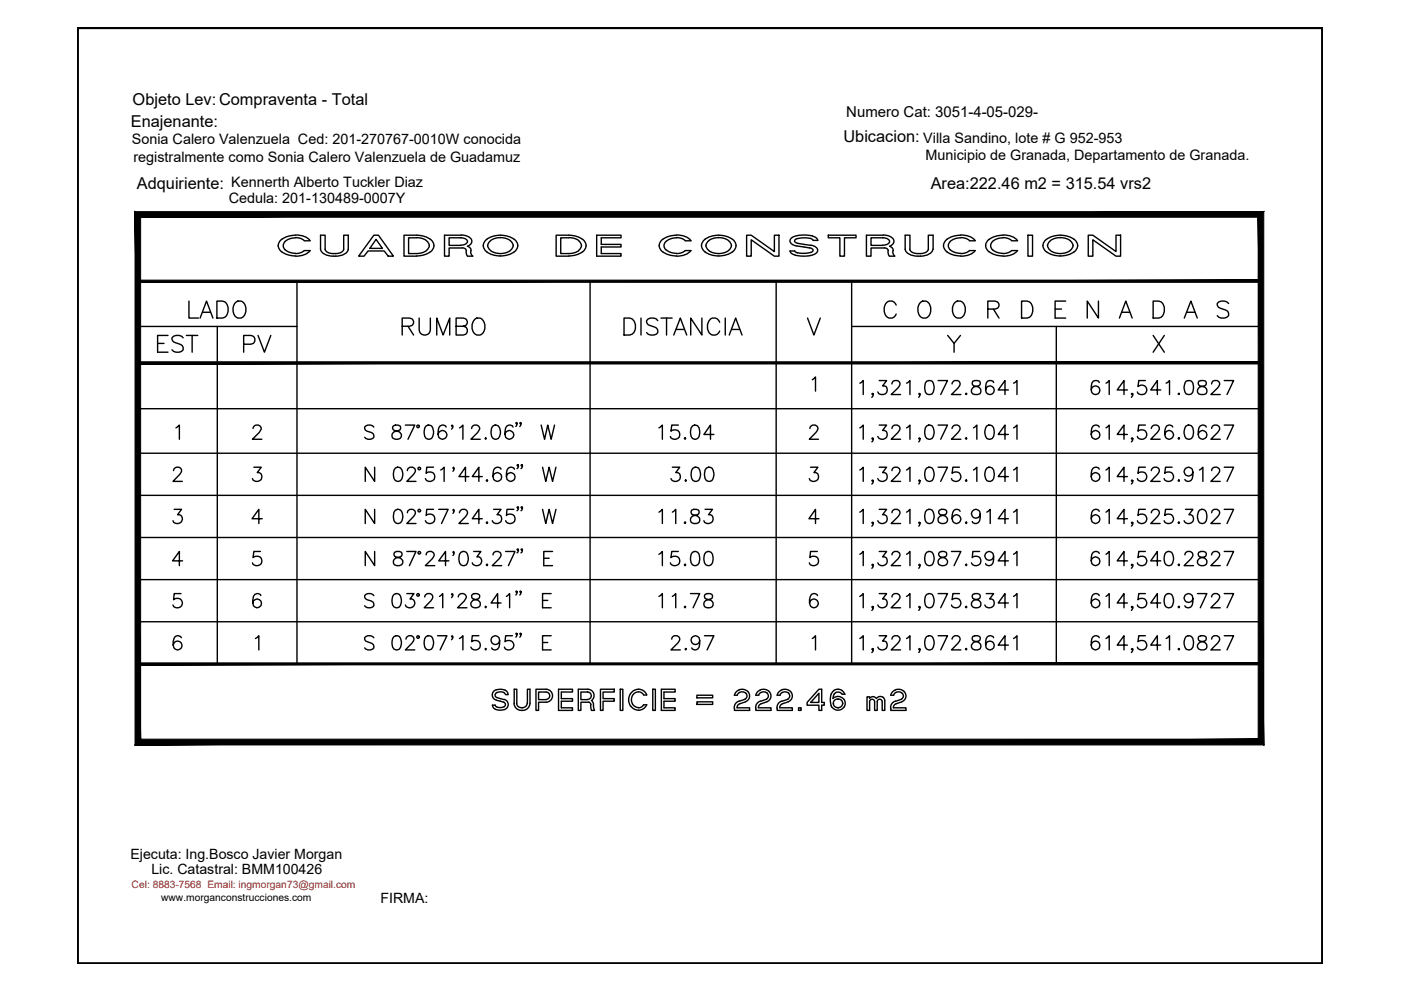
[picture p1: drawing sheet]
<svg xmlns="http://www.w3.org/2000/svg" width="297mm" height="210mm" viewBox="0 0 297 210" stroke-linecap="round" stroke-linejoin="round" font-family="sans-serif">
<!-- layer: CVL_CUADCON -->
<g fill="#000" stroke="#000" stroke-width=".21">
<path d="M28.6 44.9l1.2 1.2 238.1-1.2zM29.8 46.1l238.1-1.2-1.1 1.2zM267.9 44.9l-1.1 1.2 1.1 111.8zM266.8 46.1l1.1 111.8-1.1-1.2zM28.6 157.9h239.3l-1.1-1.2zM29.8 156.7h237l-238.2 1.2zM28.6 44.9v113l1.2-1.2zM28.6 44.9l1.2 1.2v110.6z"/>
<path d="M29.2 59.4v.5l238.1-.5zM29.2 59.9l238.1-.5v.5z"/>
<path d="M29.2 76.7v.5l238.1-.5zM29.2 77.2l238.1-.5v.5z"/>
<path d="M29.2 140.5v.5l238.1-.5zM29.2 141l238.1-.5v.5z"/>
</g>
<!-- layer: CVL_CUADCON_TIT -->
<g fill="none" stroke="#000" stroke-width=".3">
<path d="M171.2 67.4l1.4 3.6 1.3-3.6M200.9 71.1l1.4 1.7v1.9M203.6 71.1l-1.3 1.7M244.5 71.1l2.4 3.6M246.9 71.1l-2.4 3.6M104.4 149.5h.6M104.4 149.5a.99 .99 0 0 0 .6 .9M105 149.5l.3 .4M105 150.4l.7 .2 1.2-.2M105.2 146.3a1.12 1.12 0 0 0-.8 1 1.12 1.12 0 0 0 .8 1.1M105.2 146.9l-.2 .6 .4 .4M105.2 146.3l1.2-.1 .7 .1"/>
<path d="M105.3 148.5l1.5 .4M105.4 147.9l1.5 .4M106.8 148.9l.3 .2v.4a1.44 1.44 0 0 1-1.8 .4M106.8 146.8l.4 .5M106.8 146.8a1.97 1.97 0 0 0-1.6 .1M106.9 148.3a1.12 1.12 0 0 1 .9 1.1 1.12 1.12 0 0 1-.9 1.1M107.1 146.3a.99 .99 0 0 1 .6 .9M107.2 147.3h.6M109 149.1a1.54 1.54 0 0 0 1.5 1.5M109 149.1v-3h.6v3M109.5 149.1a.95 .95 0 0 0 1 .9M110.5 150.1h.3"/>
<path d="M111.8 149.1a.95 .95 0 0 1-1 .9M111.8 149.1v-3h.6v3a1.59 1.59 0 0 1-1.9 1.5M115.8 146.1a1.38 1.38 0 0 1 1.4 1.4 1.38 1.38 0 0 1-1.4 1.4M115.8 146.7a.78 .78 0 0 1 .8 .8 .78 .78 0 0 1-.8 .8M115.8 146.7h-1.6v1.6h1.6M115.8 146.1h-2.2v4.5h.6v-1.7h1.6M118.4 146.1h3v.6h-2.4v1.4h2.4v.6h-2.4v1.4h2.4v.5h-3zM124.5 146.7h.1M124.6 146.7h-1.4v1.6h1.4M124.6 146.7a.78 .78 0 0 1 .8 .8 .78 .78 0 0 1-.9 .8M124.8 148.9h-1.6v1.7h-.6v-4.5h2a1.33 1.33 0 0 1 1.3 1 1.33 1.33 0 0 1-.5 1.4l.3 .4 .4 1.7M124.8 148.8l.2 .1 .3 .5"/>
<path d="M125.3 149.4l.1 1.2M125.4 150.6h.6M127.3 146.1h2.9v.6h-2.3v1.4h2.3v.6h-2.3v1.9h-.6zM131.5 146.1h.6v4.5h-.6zM133.7 147a2.32 2.32 0 0 0 0 2.7M133.7 149.7a1.91 1.91 0 0 0 3.4-.3h-.6a1.26 1.26 0 0 1-1.1 .7M133.7 147a1.91 1.91 0 0 1 3.4 .3M136.4 147.3a1.48 1.48 0 0 0-1.9-.3 1.48 1.48 0 0 0-.5 1.9 1.52 1.52 0 0 0 1.4 1.1M136.5 147.4h.6M138.4 146.1h.6v4.5h-.6zM140.2 146.1h2.9v.6h-2.3v1.4h2.3v.6h-2.3v1.4h2.3v.5h-2.9zM147.8 147.4h3.3v.6h-3.3z"/>
<path d="M147.8 148.8h3.3v.6h-3.3zM156.4 147.4h-.7a1.59 1.59 0 0 1 1.9-1.3 1.59 1.59 0 0 1 1.2 2 2.48 2.48 0 0 1-2 1.1M156.7 148.6a1.42 1.42 0 0 0-1 1.4M156.8 146.8a.95 .95 0 0 1 1.2 0 .95 .95 0 0 1 .2 1.3l-.2 .1M156.8 149.2a.83 .83 0 0 0-.5 .9h2.6v.5h-3.2v-.5M156.8 146.8l-.5 .6M158 148.3l-1.3 .4M160.9 147.4a.99 .99 0 0 1 1.3-.7 .99 .99 0 0 1 .5 1.4l-.2 .1M160.9 147.4h-.7a1.59 1.59 0 0 1 2-1.3 1.59 1.59 0 0 1 1.1 2l-.7 .7M161.3 148.6a1.42 1.42 0 0 0-1.1 1.4M162.5 148.3l-1.2 .4M162.6 148.8l-1.3 .4a.83 .83 0 0 0-.5 .9h2.7v.5h-3.3v-.5"/>
<path d="M165.4 147.4h-.6a1.59 1.59 0 0 1 1.9-1.3 1.59 1.59 0 0 1 1.1 2 2.5 2.5 0 0 1-1.9 1.1 .83 .83 0 0 0-.6 .9h2.7v.5h-3.2v-.5M165.8 148.6a1.42 1.42 0 0 0-1.1 1.4M165.9 146.8l-.5 .6M165.9 146.8a1.21 1.21 0 0 1 1.3 .2M167.1 148.3l-1.3 .4M167.2 147l.2 .6-.4 .6M169.3 150.1h.6v.5h-.6zM173.6 146.1h.6v2.8h.6v.6h-.6v1.1h-.6v-1.1h-2.5v-.6zM173.6 147v1.9h-1.7zM176.2 149.6l.2 .4M176.2 147.2l-.2 .9 .2 1.4M176.4 150a1.55 1.55 0 0 0 2.5 0"/>
<path d="M176.7 149.2a.91 .91 0 0 0 .9 .8M176.7 149.1v.1M176.8 146.4l-.6 .8M176.8 147.2l-.2 .9a1.49 1.49 0 0 1 2.3 .2M177.2 146.8a1.08 1.08 0 0 1 1.4 .4h.6M177.2 146.9l-.3 .3M177.6 148.2a.91 .91 0 0 0-.9 .9M177.6 150.1h.2M177.6 148.3h.2M177.7 148.2a.91 .91 0 0 1 1 .9M178.6 146.4l.5 .8M178.6 146.4l-.9-.3-.9 .3"/>
<path d="M178.7 149.1a.91 .91 0 0 1-1 .9M178.9 148.3a1.42 1.42 0 0 1 0 1.7M184.4 148v-.3h-.6v2.9h.6v-1.8a.53 .53 0 0 1 .5-.5 .53 .53 0 0 1 .5 .5v1.8h.6v-1.8a.53 .53 0 0 1 .5-.5 .53 .53 0 0 1 .5 .5v1.8h.6v-2.1M187.2 147.8a.95 .95 0 0 0-1.4 .3l-.2-.2a.87 .87 0 0 0-1.2 .1M187.2 147.8l.4 .7M189.9 148.6a1.42 1.42 0 0 0-1.1 1.4M189.9 146.8a1.21 1.21 0 0 1 1.4 .2M190 146.8l-.5 .6M191.1 148.3l-1.2 .4M191.2 148.8l-1.2 .4a.83 .83 0 0 0-.6 .9h2.7v.5h-3.2v-.5M191.3 147l.2 .6-.4 .6M191.7 146.6a1.29 1.29 0 0 1-.5 2.2"/>
<path d="M191.7 146.6a1.71 1.71 0 0 0-2.8 .8h.6"/>
</g>
<!-- layer: CVL_CUADCON_LIN -->
<g fill="none" stroke="#000" stroke-width=".3">
<path d="M63 59.6v81.2M125.1 59.6v81.2M164.6 59.6v81.2M180.6 59.6v81.2M29.2 69.2h33.8M46.1 69.2v71.6M180.6 69.2h86.7M224 69.2v71.6M29.2 86.7h238.1M29.2 96.1h238.1M29.2 105h238.1M29.2 114h238.1"/>
<path d="M29.2 122.9h238.1M29.2 131.8h238.1M29.2 140.8h238.1"/>
</g>
<!-- layer: CVL_CUADCON_TX -->
<g fill="none" stroke="#000" stroke-width=".3">
<path d="M36.8 99.8l.1-.4 .5-.3h.5a.74 .74 0 0 1 .5 1.1l-1.7 1.9h2M37.3 90.7l.7-.6v3M53.7 90.8v-.1a.93 .93 0 0 1 1.1-.6 .74 .74 0 0 1 .4 1.2l-1.7 1.8h2M53.8 99.1h1.6l-.9 1.1a.96 .96 0 0 1 1 1.1 .96 .96 0 0 1-1.3 .8l-.5-.3-.2-.3M79.3 90.6a1.26 1.26 0 0 0-2 0 .77 .77 0 0 0 .6 .8l.8 .3a.74 .74 0 0 1 .3 1.3 1.29 1.29 0 0 1-1.7-.3M79.4 99.1v3l-2-3v3M83.4 90.3l-.2 .5a1.67 1.67 0 0 0 1.5 .8 .83 .83 0 0 1 .4 .9 .83 .83 0 0 1-.7 .6 .99 .99 0 0 1-1.3-.6 .92 .92 0 0 1 .9-1.1l.5-.1a.6 .6 0 0 0 .3-1l-.4-.2zM83.8 99.2a.91 .91 0 0 1 1.4 .5 2.17 2.17 0 0 1-.3 2.2 .91 .91 0 0 1-1.4-.4 2.5 2.5 0 0 1 .3-2.3zM86 90.1h1.9l-1.4 3M86.4 99.8l.1-.4 .4-.3h.6a.74 .74 0 0 1 .4 1.1l-1.7 1.9h2M90.4 90.3a.91 .91 0 0 1 1.4 .4 2.3 2.3 0 0 1-.3 2.3 .94 .94 0 0 1-1.4-.5 2.5 2.5 0 0 1 .3-2.2zM91.9 99.1h-1.4l-.1 1.3a1.04 1.04 0 0 1 1.5 0 1.04 1.04 0 0 1-.2 1.5 1.04 1.04 0 0 1-1.5-.4"/>
<path d="M93.4 99.7l.8-.6v3M94.6 90.6a.84 .84 0 0 0-1.3-.3 2.77 2.77 0 0 0-.3 2.4 .94 .94 0 0 0 1.5 .2 .94 .94 0 0 0-.3-1.5 .94 .94 0 0 0-1.3 .7M95.9 90.4l-.2-.1 .2-.2 .1 .5-.3 .4M96.2 99.4l-.2-.2 .2-.1a.58 .58 0 0 1-.2 .8M97.4 90.7l.7-.6v3M100 90.8l.1-.4 .5-.3a.93 .93 0 0 1 1.1 .6l-.4 1-1.5 1.4h2M102.8 93l.2-.2 .1 .2-.1 .1zM104.5 90.3a.91 .91 0 0 1 1.4 .4 2.17 2.17 0 0 1-.3 2.3 .91 .91 0 0 1-1.4-.5 2.5 2.5 0 0 1 .3-2.2zM106.2 99.5a.85 .85 0 0 0-1.2-.3 2.77 2.77 0 0 0-.3 2.4 .92 .92 0 0 0 1.4 .2 .92 .92 0 0 0-.3-1.5 .92 .92 0 0 0-1.3 .7M108.8 90.6a.84 .84 0 0 0-1.3-.3 2.77 2.77 0 0 0-.3 2.4 .94 .94 0 0 0 1.5 .2 .94 .94 0 0 0-.3-1.5 .94 .94 0 0 0-1.3 .7M109.1 99.5a.85 .85 0 0 0-1.3-.3 2.77 2.77 0 0 0-.3 2.4 .92 .92 0 0 0 1.5 .2 .92 .92 0 0 0-.3-1.5 .92 .92 0 0 0-1.3 .7M109.6 89.7l-.1 .2-.1-.2 .1-.1a.58 .58 0 0 1-.1 .8"/>
<path d="M109.9 98.6l-.1 .2-.2-.2 .2-.1a.55 .55 0 0 1-.2 .9M110.5 89.7l-.2 .2-.1-.2 .1-.1a.58 .58 0 0 1-.1 .8M110.8 98.6l-.2 .2-.1-.2 .1-.1a.55 .55 0 0 1-.1 .9M114.7 90.1l.8 3 .6-3 .8 3 .7-3M115 99.1l.7 3 .7-3 .8 3 .7-3M171.7 90.8l.1-.4 .5-.3h.6a.74 .74 0 0 1 .4 1.2l-1.7 1.8h1.9M171.8 99.1h1.6l-.8 1.1a.96 .96 0 0 1 1 1.1 .96 .96 0 0 1-1.3 .8l-.5-.2-.2-.4M172.2 80.5l.7-.6v3M36.9 108h1.6l-.9 1.1a.97 .97 0 0 1 1.1 1.2 .97 .97 0 0 1-1.3 .7l-.5-.2-.2-.4M38.7 118.9h-2.1l1.4-2v3M55.2 116.9h-1.4l-.1 1.3a1.05 1.05 0 0 1 1.5 0 1.05 1.05 0 0 1-.1 1.6 1.05 1.05 0 0 1-1.6-.5M55.6 110h-2.2l1.5-2v3"/>
<path d="M79.4 108v3l-2-3v3M79.4 116.9v3l-2-3v3M83.7 117.1a.6 .6 0 0 0 .3 1 1.3 1.3 0 0 1 1.4 1.2 1.03 1.03 0 0 1-1.2 .7 1.03 1.03 0 0 1-.8-1.1 1.41 1.41 0 0 1 1.4-.8 .6 .6 0 0 0 .3-1l-.4-.2zM83.8 108.2a.91 .91 0 0 1 1.4 .4 2.17 2.17 0 0 1-.3 2.2 .91 .91 0 0 1-1.4-.4 2.5 2.5 0 0 1 .3-2.2zM86.2 116.9h2l-1.4 3M86.4 108.7l.1-.4 .4-.3h.6a.74 .74 0 0 1 .4 1.1l-1.7 1.9h2M90.4 117.6l.2-.5 .3-.2h.6a.74 .74 0 0 1 .4 1.2l-1.7 1.8h2M91.9 108h-1.4l-.1 1.3a1.04 1.04 0 0 1 1.5 0 1.04 1.04 0 0 1-.2 1.6 1.04 1.04 0 0 1-1.5-.5M93 108h2l-1.4 3M95.2 118.9h-2.2l1.5-2v3M96.2 108.3l-.2-.1 .2-.2a.58 .58 0 0 1-.2 .8M96.2 117.2l-.2-.1 .2-.2a.58 .58 0 0 1-.2 .9"/>
<path d="M97.4 108.7v-.1a.93 .93 0 0 1 1.2-.6 .74 .74 0 0 1 .4 1.1l-1.7 1.9h2M97.7 117.1a.9 .9 0 0 1 1.4 .4 2.3 2.3 0 0 1-.2 2.3 .94 .94 0 0 1-1.5-.5 2.5 2.5 0 0 1 .3-2.2zM99.4 101h-2.1l1.4-1.9v3M100.4 116.9h1.6l-.9 1.2a.96 .96 0 0 1 1 1.1 .96 .96 0 0 1-1.2 .7l-.6-.3-.2-.3M102.2 101h-2.1l1.4-1.9v3M102.2 110h-2.1l1.4-2v3M103.1 101.9l.2-.1 .1 .1-.1 .2zM103.1 110.8l.2-.1 .1 .1-.1 .2zM103.1 119.8l.2-.2 .1 .2-.1 .1zM104.5 117.6l.3-.5a.95 .95 0 0 1 1.3 .1 .95 .95 0 0 1-.3 1.3l-1.4 1.4h2M104.7 108h1.5l-.8 1.1a.96 .96 0 0 1 1 1.1 .96 .96 0 0 1-1.3 .8l-.4-.2-.3-.4M107.2 116.9h2l-1.4 3"/>
<path d="M108.9 108h-1.4l-.1 1.3a1.04 1.04 0 0 1 1.6 0 1.04 1.04 0 0 1-.3 1.6 1.04 1.04 0 0 1-1.5-.5M109.9 107.6l-.1 .1-.2-.1 .2-.2a.55 .55 0 0 1-.2 .9M109.9 116.5l-.1 .2-.2-.2 .2-.1a.55 .55 0 0 1-.2 .8M110.8 107.6l-.2 .1-.1-.1 .1-.2a.55 .55 0 0 1-.1 .9M110.8 116.5l-.2 .2-.1-.2 .1-.1a.55 .55 0 0 1-.1 .8M115 108l.7 3 .7-3 .8 3 .7-3M115.3 118.4h1.1M117.2 116.9h-1.9v3h1.9M173.3 116.9h-1.5l-.1 1.3a1.03 1.03 0 0 1 1.6 0 1.03 1.03 0 0 1-.2 1.5 1.03 1.03 0 0 1-1.5-.4M173.6 110h-2.1l1.4-2v3M38.4 125.9h-1.5l-.1 1.3a1.05 1.05 0 0 1 1.6-.1 1.05 1.05 0 0 1-.2 1.6 1.05 1.05 0 0 1-1.5-.4M38.5 135.2a.86 .86 0 0 0-.9-.4 .86 .86 0 0 0-.7 .6 2.05 2.05 0 0 0 .2 2.2 .93 .93 0 0 0 1.4-.4 .93 .93 0 0 0-.6-1.3 .93 .93 0 0 0-1.2 .9"/>
<path d="M54.2 135.4l.7-.6v3M55.3 126.3a.84 .84 0 0 0-1.3-.3 2.77 2.77 0 0 0-.3 2.4 .92 .92 0 0 0 1.5 .2 .92 .92 0 0 0-.3-1.5 .92 .92 0 0 0-1.3 .7M79.3 126.3a1.26 1.26 0 0 0-2 0 .77 .77 0 0 0 .6 .9l.8 .2a.74 .74 0 0 1 .3 1.3 1.29 1.29 0 0 1-1.7-.3M79.3 135.2a1.26 1.26 0 0 0-2 0 .69 .69 0 0 0 .6 .9l.8 .3a.74 .74 0 0 1 .3 1.2 1.29 1.29 0 0 1-1.7-.2M83.5 126a.9 .9 0 0 1 1.4 .4 2.3 2.3 0 0 1-.2 2.3 .94 .94 0 0 1-1.5-.4 2.5 2.5 0 0 1 .3-2.3zM83.5 135a.9 .9 0 0 1 1.4 .4 2.3 2.3 0 0 1-.2 2.2 .94 .94 0 0 1-1.5-.4 2.46 2.46 0 0 1 .3-2.2zM86.1 135.5v-.1a.93 .93 0 0 1 1.1-.6 .74 .74 0 0 1 .4 1.1l-1.6 1.9h1.9M86.2 125.9h1.6l-.9 1.1a.96 .96 0 0 1 1.1 1.1 .96 .96 0 0 1-1.3 .8l-.6-.3-.1-.3M90.1 126.6l.1-.4 .4-.3h.6a.74 .74 0 0 1 .4 1.1l-1.7 1.9h2M90.4 135a.91 .91 0 0 1 1.4 .4 2.3 2.3 0 0 1-.3 2.2 .94 .94 0 0 1-1.4-.4 2.46 2.46 0 0 1 .3-2.2zM92.8 134.8h2l-1.5 3M93.2 126.4l.7-.5v3"/>
<path d="M95.9 126.2l-.2-.2 .2-.1 .1 .4-.3 .4M95.9 135.1l-.2-.1 .2-.2 .1 .4-.3 .4M97.2 126.6l.1-.4 .4-.3a.93 .93 0 0 1 1.2 .5l-.5 1-1.4 1.5h2M97.4 135.4l.7-.6v3M100.1 126a.6 .6 0 0 0 .3 1 1.41 1.41 0 0 1 1.4 .8 1 1 0 0 1-1 1.1 1 1 0 0 1-1-1.1 1.41 1.41 0 0 1 1.5-.8l.2-.1 .2-.6a1.11 1.11 0 0 0-1.6-.3zM101.5 134.8h-1.4l-.1 1.3a1.05 1.05 0 0 1 1.6 0 1.05 1.05 0 0 1-.2 1.5 1.05 1.05 0 0 1-1.6-.4M102.8 128.7l.2-.1 .1 .1-.1 .2zM102.8 137.6l.2-.1 .1 .1-.1 .2zM105.9 135.8a.92 .92 0 0 1-1.3 .7 .92 .92 0 0 1-.3-1.4 .92 .92 0 0 1 1.5 .1 2.72 2.72 0 0 1-.3 2.4 .84 .84 0 0 1-1.3-.2M106.2 127.8h-2.1l1.4-1.9v3M107.4 126.4l.6-.5v3M108.6 134.8h-1.4l-.1 1.3a1.07 1.07 0 0 1 1.5-.1 1.07 1.07 0 0 1 0 1.6 1.07 1.07 0 0 1-1.5-.1l-.2-.3"/>
<path d="M109.6 125.4l-.1 .2-.1-.2 .1-.1a.58 .58 0 0 1-.1 .9M109.6 134.4l-.1 .1-.1-.1 .1-.2a.58 .58 0 0 1-.1 .9M110.5 125.4l-.2 .2-.1-.2 .1-.1a.58 .58 0 0 1-.1 .9M110.5 134.4l-.2 .1-.1-.1 .1-.2a.58 .58 0 0 1-.1 .9M115 127.3h1.1M115 136.2h1.1M116.9 125.9h-1.9v3h1.9M116.9 134.8h-1.9v3h1.9M172.2 135.4l.7-.6v3M173.3 126.3a.84 .84 0 0 0-1.2-.3 2.28 2.28 0 0 0 0 2.7 .93 .93 0 0 0 1.3-.4 .93 .93 0 0 0-.6-1.3 .93 .93 0 0 0-1.2 .8"/>
<circle cx="88.6" cy="90.4" r=".28"/>
<circle cx="88.9" cy="99.3" r=".28"/>
<circle cx="88.9" cy="108.3" r=".28"/>
<circle cx="88.9" cy="117.2" r=".28"/>
<circle cx="88.6" cy="126.1" r=".28"/>
<circle cx="88.6" cy="135.1" r=".28"/>
</g>
<!-- layer: 0 -->
<path d="M16.5 5.9h263.8v198.4h-263.8z" fill="none" stroke="#000" stroke-width=".51"/>
<text font-size="15.9" x="59.6" y="58.6">CUADRO DE CONSTRUCCION</text>
<g font-size="7.5">
<text x="39.2" y="68.8">LADO</text>
<text x="186.6" y="68.8">C O O R D E N A D A S</text>
</g>
<g font-size="7.1">
<text x="32.5" y="75.8">EST</text>
<text x="50.8" y="75.8">PV</text>
<text x="84.3" y="72.3">RUMBO</text>
<text x="131.6" y="72.3">DISTANCIA</text>
<text x="181.3" y="85.4">1,321,072.8641</text>
<text x="230.4" y="85.4">614,541.0827</text>
<text x="181.3" y="94.9">1,321,072.1041</text>
<text x="230.4" y="94.9">614,526.0627</text>
<text x="181.3" y="103.7">1,321,075.1041</text>
<text x="230.4" y="103.7">614,525.9127</text>
<text x="181.3" y="112.9">1,321,086.9141</text>
<text x="230.4" y="112.9">614,525.3027</text>
<text x="181.3" y="121.7">1,321,087.5941</text>
<text x="230.4" y="121.7">614,540.2827</text>
<text x="181.3" y="130.5">1,321,075.8341</text>
<text x="230.4" y="130.5">614,540.9727</text>
<text x="181.3" y="139.7">1,321,072.8641</text>
<text x="230.4" y="139.7">614,541.0827</text>
</g>
<g font-size="6.6">
<text x="141.5" y="103.4">3.00</text>
<text x="139" y="130.2">11.78</text>
</g>
<g font-size="6.2">
<text x="139" y="94.2">15.04</text>
<text x="139" y="112.2">11.83</text>
<text x="139" y="121">15.00</text>
<text x="141.5" y="139">2.97</text>
</g>
<g font-size="3.5">
<text x="28.1" y="22.2">Objeto Lev: Compraventa - Total</text>
<text x="27.7" y="26.9">Enajenante:</text>
<text x="178.8" y="30.1">Ubicacion:</text>
<text x="29" y="40.1">Adquiriente:</text>
<text x="197.3" y="40.1">Area:222.46 m2 = 315.54 vrs2</text>
</g>
<text font-size="3.2" x="179.4" y="24.9">Numero Cat: 3051-4-05-029-</text>
<g font-size="3.1">
<text x="28" y="30.5">Sonia Calero Valenzuela Ced: 201-270767-0010W conocida</text>
<text x="28.3" y="34.3">registralmente como Sonia Calero Valenzuela de Guadamuz</text>
<text x="195.8" y="30.4">Villa Sandino, lote # G 952-953</text>
<text x="196.2" y="33.8">Municipio de Granada, Departamento de Granada.</text>
<text x="49" y="39.6">Kennerth Alberto Tuckler Diaz</text>
<text x="48.5" y="43.1">Cedula: 201-130489-0007Y</text>
</g>
<g font-size="3">
<text x="27.7" y="182.1">Ejecuta: Ing.Bosco Javier Morgan</text>
<text x="32.1" y="185.2">Lic. Catastral: BMM100426</text>
<text x="80.7" y="191.5">FIRMA:</text>
</g>
<text font-size="2.2" fill="#f00" x="27.9" y="188.3">Cel: 8883-7568 Email: ingmorgan73@gmail.com</text>
<text font-size="2.2" x="34.2" y="191.1">www.morganconstrucciones.com</text>
</svg>
